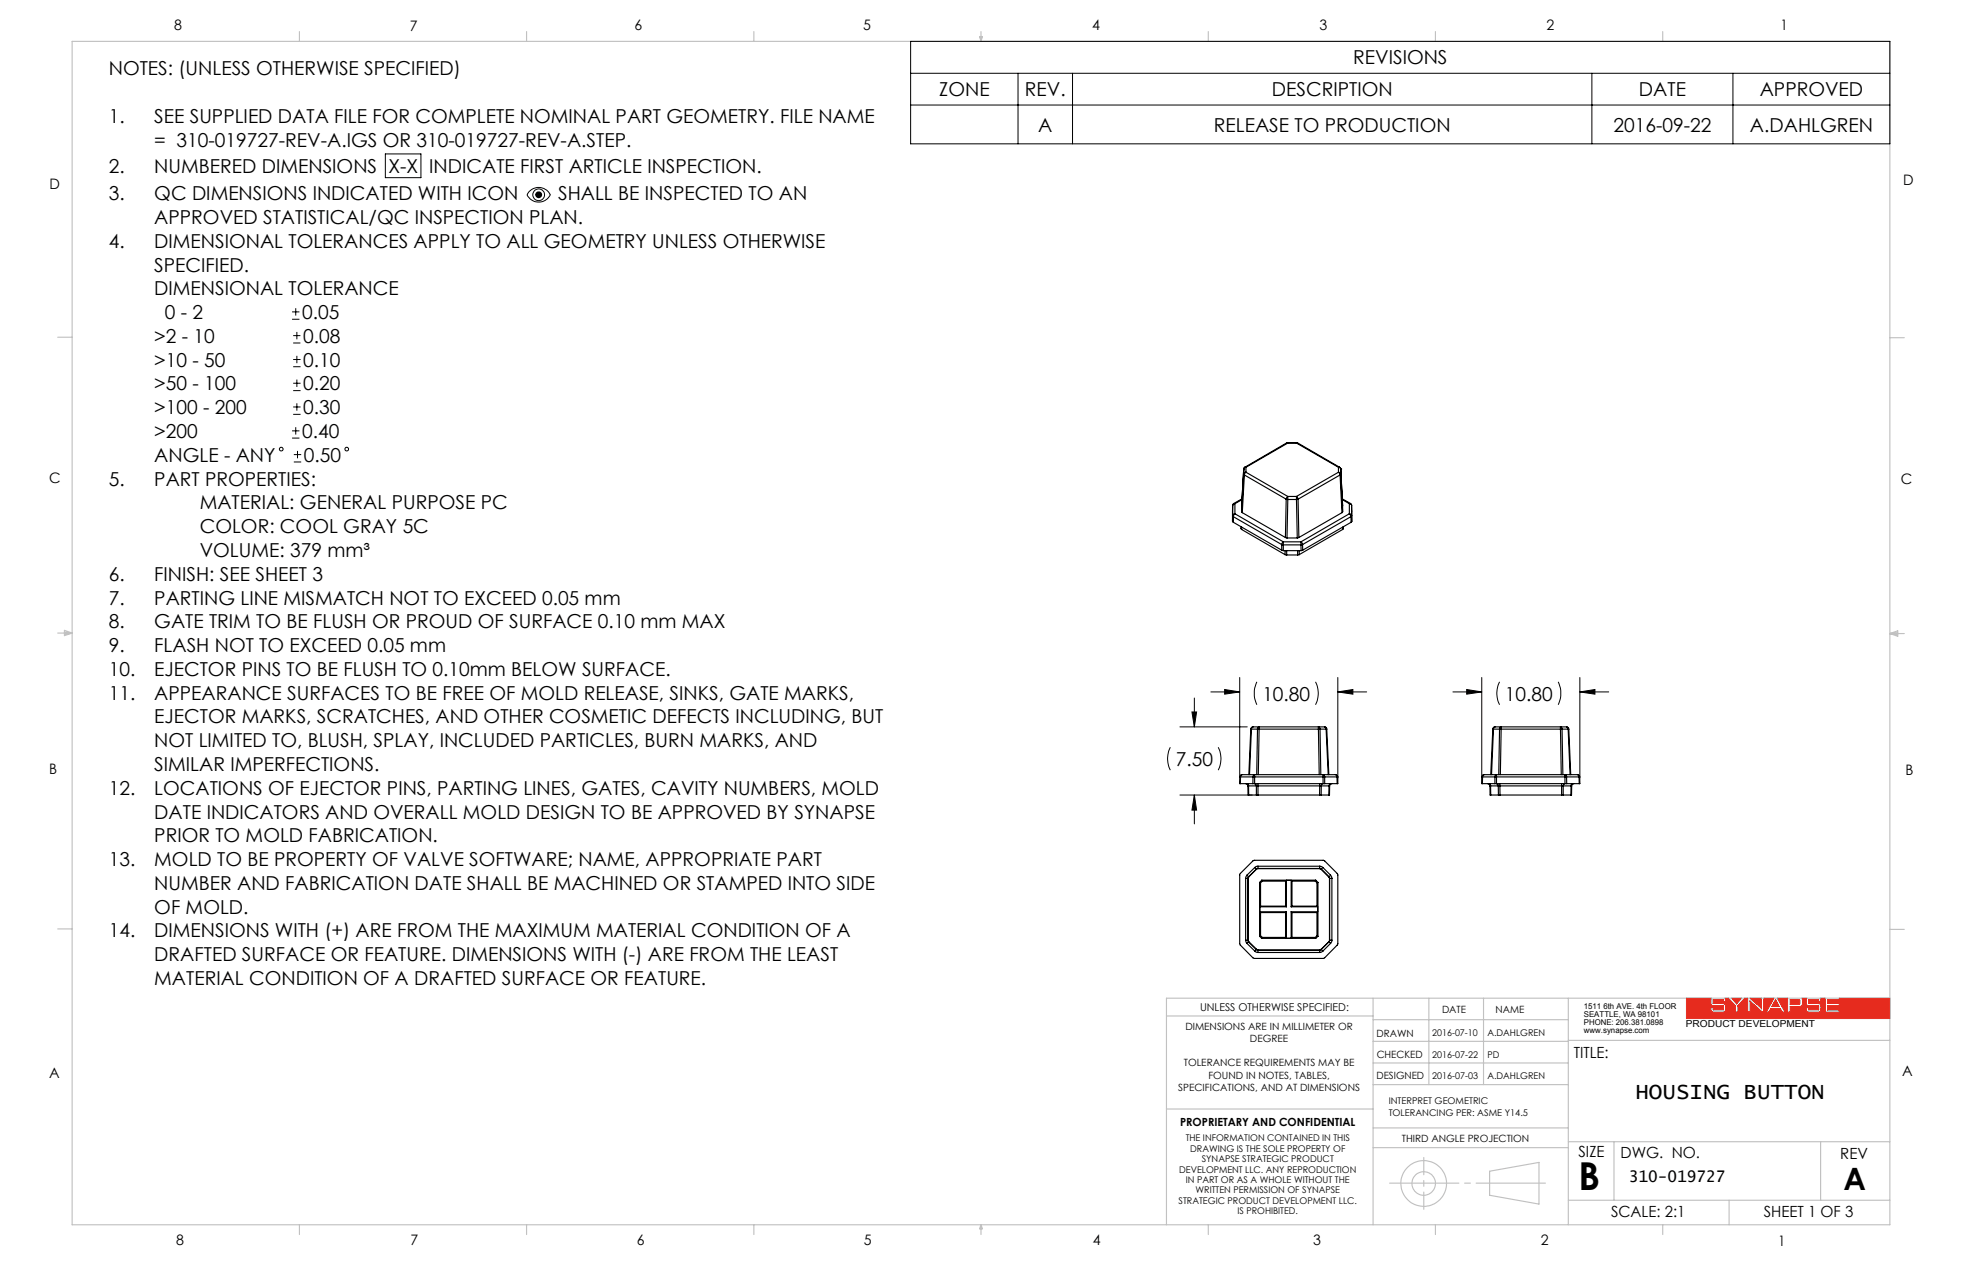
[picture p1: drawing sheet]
<svg xmlns="http://www.w3.org/2000/svg" width="432mm" height="279mm" viewBox="0 0 432 279" stroke-linecap="round" stroke-linejoin="round" font-family="sans-serif">
<path d="M381.1 219.6h2.2l-1.1 1.3zM385.1 219.6h2.6v2.3zM390.8 219.9l.8 1.5h-1.7zM394 219.9h2l.1 .9-.3 .2h-1.8zM381.9 222.7v-1.4l-1.5-1.7h-.8l.2 .8h-.5v-.5h-2.3v.9h2.5a1.47 1.47 0 0 1 0 1.8 4.5 4.5 0 0 1-2.8-.1l-.2-.8h.5v.5h2.3v-.9l-2.5-.1-.2-.2-.1-.5 .2-.9h-5.5v4.5h44.7v-4.5h-11.1v.3h-2.6v.9h2.6v.4h-2.6v1h2.6v.5h-3.1M381.9 222.7h.1M381.9 222.7h.6v-1.4l1.5-1.7h.6v3.1M384.6 222.7h.6l-.1-2.5 2.8 2.5h.3v-3.1h2.2l-1.7 3.1h.6l.4-.8h2.1l.5 .8h.6l-1.7-3.1h2.2v3.1h.6v-1.3h2l.5-.1 .2-.5-.2-1.2h1.2l-.2 .9 .1 .5 .2 .2 2.5 .1v.9h-2.3v-.5h-.5l.2 .8a4.5 4.5 0 0 0 2.8 .1 1.47 1.47 0 0 0 0-1.8h-2.5v-.9h2.3v.5h.5l-.2-.8h1.1v3.1M384.6 222.7h.1M401.7 222.7h.1" fill="none" stroke="#e62b1e" stroke-width=".22"/>
<g fill="none" stroke="#c0c0c0" stroke-width=".25">
<path d="M15.9 9.1h400v260.4h-400zM65.9 6.9v2.2M115.9 6.9v2.2M165.9 6.9v2.2M215.6 8h.6l-.3 1.1zM215.7 8l.2 1.1M215.9 6.9v2.2M216 8l-.1 1.1M265.9 6.9v2.2M315.9 6.9v2.2M365.9 6.9v2.2M12.7 74.2h3.2"/>
<path d="M415.9 74.3h3.2M12.7 139.3h3.2M14.2 139.1l1.7 .2M14.2 138.7l1.7 .6-1.7 .5zM15.9 139.3l-1.7 .3M415.9 139.4h3.2M415.9 139.4l1.8-.6v1.2zM415.9 139.4l1.8 .3M417.7 139.2l-1.8 .2M12.7 204.4h3.2M302.2 219.6v49.9M314.5 219.6v19"/>
<path d="M326.5 219.6v19M345.2 219.6v49.9M415.9 204.5h3.2M415.9 219.6h-159.2v49.9M256.7 223.5h45.5M302.2 233.9h43M302.2 229.1h43M302.2 224.3h43M302.2 238.6h43M345.2 228.9h70.7M256.7 244h45.5M302.2 248.1h43"/>
<path d="M302.2 252.5h43M327.8 257.7l10.9-2v9.2l-10.9-1.9zM345.2 251.2h70.7M355.2 251.2v12.9M400.7 251.2v12.9M65.9 269.5v2.1M115.9 269.5v2.1M165.9 269.5v2.1M215.9 269.5v2.1M215.9 269.5l.3 .8h-.6zM265.9 269.5v2.1M315.9 269.5v2.1"/>
<path d="M345.2 264.1h70.7M365.9 269.5v2.1M380.5 264.1v5.4"/>
<circle cx="313.3" cy="260.4" r="2.6"/>
<circle cx="313.3" cy="260.4" r="5"/>
</g>
<path d="M276.6 150a5.9 5.9 0 0 0 0 5M289.5 150a5.6 5.6 0 0 1 0 5" fill="none" stroke="#000" stroke-width=".22"/>
<path d="M305.3 260.3h35.4" fill="none" stroke="#c0c0c0" stroke-width=".25" stroke-dasharray="15.2 1.3 1.3 1.3" stroke-dashoffset="-.5"/>
<path d="M313.3 266.1v-11.5" fill="none" stroke="#c0c0c0" stroke-width=".25" stroke-dasharray="15.2 1.3 1.3 1.3" stroke-dashoffset="11.4"/>
<path d="M371.2 219.6v4.5h44.7v-4.5h-11.1v.3h-2.6v.9h2.6v.4h-2.6v1h2.6v.5h-3.1v-3.1h-1.1l.2 .3v.5h-.5v-.5h-2.3v.9h2.3l.4 .2 .1 1.3-.5 .4h-2.3l-.3-.2-.2-.8h.5v.5h2.3v-.9l-2.6-.1-.2-.5v-.7l.2-.4h-1.2l.2 .3v1l-.3 .5h-2.4v1.3h-.6v-3.1h-2.2l1.7 3.1h-.6l-.5-.8h-2.1l-.4 .8h-.6l1.7-3.1h-2.2v3.1h-.3l-2.8-2.5 .1 2.5h-.6v-3.1h-.6l-1.5 1.7v1.4h-.6v-1.4l-1.5-1.7h-.8l.2 .8h-.5v-.5h-2.3v.9h2.3l.4 .2 .1 1.2-.5 .5h-2.3l-.4-.3-.1-.7h.5v.5h2.3v-.9l-2.6-.1-.2-.4v-.9l.2-.3zM381.1 219.6l1.1 1.3 1.1-1.3zM385.1 219.6l2.6 2.3v-2.3zM390.8 219.9l-.9 1.5h1.7zM394 219.9v1.1l2.1-.1v-.8l-.1-.2z" fill-rule="evenodd" fill="#e62b1e"/>
<g fill="none" stroke="#000" stroke-width=".22">
<path d="M200.4 9.1h215.5v22.5h-215.5zM200.4 16.1h215.5M224 16.1v15.5M236 16.1v15.5M350.3 16.1v15.5M381.4 16.1v15.5M84.8 33.9h7.8v5.2h-7.8zM200.4 23.1h215.5M121.1 42.8a2.84 2.84 0 0 1-2.5 1.7 2.84 2.84 0 0 1-2.6-1.6 2.83 2.83 0 0 1 2.6-1.7 2.83 2.83 0 0 1 2.5 1.7M64.3 70.2h1.6M64.3 68.6h1.6M64.5 75.5h1.6"/>
<path d="M64.5 73.8h1.6M64.5 79.1h1.6M65.1 67.8v1.6M65.3 73v1.6M65.3 78.3v1.6M64.3 96.4h1.6M64.3 94.8h1.6M64.5 80.7h1.6M64.5 85.9h1.6M64.5 84.3h1.6M64.5 91.2h1.6M64.5 89.5h1.6"/>
<path d="M65.1 94v1.6M65.3 83.5v1.6M65.3 88.7v1.6M65.5 99.2v1.6M64.7 101.6h1.6M64.7 100h1.6M259.7 159.9h14.8M262.3 156.6h1l-.4 3.3zM262.9 153.6v6.3M266.5 152.2h6.3M269.5 151.7l3.3 .5-3.3 .5zM272.8 149v22.1"/>
<path d="M294.4 152.2l3.3-.5v1zM294.4 149v22.1M294.4 152.2h6.4M319.8 152.2h6.3M322.8 151.7l3.3 .5-3.3 .5zM326.1 149v22.1M330 150a5.6 5.6 0 0 0 0 5M342.9 150a5.9 5.9 0 0 1 0 5M347.7 152.2l3.3-.5v1zM347.7 152.2h6.3M347.7 149v22.1M257.6 164.4l-.2 .3a5.6 5.6 0 0 0 .2 4.7"/>
<path d="M259.7 174.9h15.9M262.9 174.9l.4 3.3h-1zM262.9 174.9v6.4M268.1 164.4l.2 .3a5.6 5.6 0 0 1-.2 4.7"/>
<circle cx="118.5" cy="42.9" r="1.29"/>
<circle cx="61.9" cy="98.8" r=".42"/>
<circle cx="76.3" cy="98.8" r=".42"/>
</g>
<g fill="#000">
<path d="M117.9 42.4l-.1 .5h1.5a.76 .76 0 0 0-.5-.8 .76 .76 0 0 0-.9 .3zM117.8 42.8a.76 .76 0 0 0 .8 .8 .76 .76 0 0 0 .7-.8z"/>
<path d="M269.5 151.7l3.3 .5-3.3 .5zM294.4 152.2l3.3-.5v1zM262.3 156.6h1l-.4 3.3zM262.9 174.9l.4 3.3h-1zM322.8 151.7l3.3 .5-3.3 .5zM347.7 152.2l3.3-.5v1z"/>
</g>
<g fill="none" stroke="#000" stroke-width=".25">
<path d="M283.2 97.4l.2 .1M283.2 97.4l-9.2 5.4M283.4 97.4h-.2M283.4 97.4v.1M283.4 97.4h1.9M283.4 97.5h1.9M283.4 97.5l-9.2 5.3M285.3 97.4h.3M285.3 97.4v.1M285.3 97.5l9.3 5.3M285.6 97.4l-.3 .1M285.6 97.4l9.2 5.4"/>
<path d="M271.3 114.7l.1 .2M271.3 113.5l.1 .2M271.3 111.2v2.3M271.3 113.5v1.2M271.3 111.2v3.5M271.4 113.7l10.7 6.1M271.4 113.7v1.2M271.4 114.9l10.7 6.1M271.5 110.8l-.2 .4M271.5 110.8h.3M271.8 113l-.4 .7M271.8 113l-.4 .2-.1 .3"/>
<path d="M271.8 110.8l-.4 .1-.1 .3M271.8 113l10.6 6.2M271.8 110.8v2.2M273.1 115.9l.2 .6M273.3 112.6l.1 .2M273.3 116v.5M273.3 116.5l9.5 5.5M273.3 109.7l-1.8 1.1M273.3 109.9l-1.5 .9M273.4 112.8l9.5 5.5M273.7 104.3l.2 .2M273.7 103.2h.1"/>
<path d="M273.7 103.2l-.4 9.4M273.7 104.3l-.4 8.3M273.7 103.2v1.1M273.9 104.5l-.5 8.3M273.9 104.5l9.2 5.3M274 102.8l-.3 .4M274 102.8h.2M274.2 103.9l-.3 .6M274.2 103.9l-.3 .1-.2 .3M274.2 102.8l-.3 .1-.2 .3M274.2 103.9l9.2 5.3M274.2 102.8v1.1"/>
<path d="M282.1 119.8l.3 .1M282.1 119.8v1.2M282.4 119.2v.7M282.4 119.2l-.3 .6M282.4 119.2h3.9M282.4 119.9h3.9M282.4 119.9v1.2M282.9 118.3l.3 .1M283.1 109.8l.3 .1M283.1 109.8l-.2 8.5M283.2 118.4h2.3M283.4 109.2v.7"/>
<path d="M283.4 109.2l-.3 .6M283.4 109.9l-.2 8.5M283.4 109.9h1.9M283.4 109.2h1.9M285.3 109.2v.7M285.3 109.2l.4 .6M285.3 109.9l.2 8.5M285.7 109.8l-.4 .1M285.7 109.8l.2 8.5M285.9 118.3l-.4 .1M286.3 119.2v.7M286.3 119.2l.4 .6"/>
<path d="M286.3 119.9v1.2M286.7 119.8l-.4 .1M286.7 119.8v1.2M294.6 103.9l.3 .6M294.6 103.9l.3 .1 .2 .3M294.6 102.8l.3 .1 .2 .3M294.6 102.8h.2M294.6 102.8v1.1M294.6 103.9l-9.3 5.3M294.8 102.8l.3 .4M294.9 104.5l-9.2 5.3M294.9 104.5l.4 8.3"/>
<path d="M295.1 104.3l-.2 .2M295.1 103.2h.1M295.1 103.2l.4 9.4M295.1 104.3l.4 8.3M295.1 103.2v1.1M295.3 112.8l-9.4 5.5M295.4 109.7l1.8 1.1M295.4 109.9l1.6 .9M295.5 112.6l-.2 .2M295.5 116.5l-9.6 5.5M295.5 116v.5M295.7 115.9v.4l-.2 .2"/>
<path d="M297 113l.3 .7M297 113l.3 .1 .2 .4M297 110.8l.3 .1 .2 .3M297 110.8v2.2M297 113l-10.7 6.2M297.2 110.8l.3 .4M297.2 110.8h-.2M297.3 113.7l-10.6 6.1M297.3 113.7l.1 1.2M297.4 114.9l-10.7 6.1M297.5 113.5l-.2 .2M297.5 111.2v2.3"/>
<path d="M297.5 113.5v1.2M297.5 111.2v3.5M297.5 114.7l-.1 .2M282.1 121l.3 .1M282.4 121.1h3.9M282.8 122l.4 .1M282.8 121.1v.9M283.2 122.1h2.4M283.2 121.1v1M285.6 121.1v1M285.9 122l-.3 .1M285.9 121.1v.9"/>
<path d="M286.7 121l-.4 .1M275.8 159.9l-.3 .2-.1 .3M275.8 159.9l-.3 .1-.2 .4M275.8 159.9h15.7M291.5 159.9l.2 .1 .2 .4M291.5 159.9l.4 .2 .1 .3M329 159.9l-.2 .1-.1 .4M329 159.9l-.4 .2-.1 .3M329 159.9h15.8M344.8 159.9l.2 .2 .1 .3M344.8 159.9l.2 .1 .3 .4M272.9 170.9h.1"/>
<path d="M272.9 170.9l-.1 1.5h.2M273 172.4h2.7M273 170.9h2.8M273 170.9v1.5M273.4 170.4l-.2 .1-.2 .4M273.4 170.4l-.3 .1-.2 .4M273.4 170.4h20.5M274.1 172.4l.5 .2v.3M274.4 172.4l.3 .2 .1 .3M274.6 172.9h.2M274.6 172.9l.1 2h.1M274.8 172.9h1.7"/>
<path d="M274.8 172.9v2M274.8 174.9h1.7M275.3 160.4h.1M275.3 160.4l-.5 10M275.4 160.4h1.4M275.4 160.4l-.4 10M275.7 172.4h.4M275.8 170.9h.3M275.8 170.9l.2-.5 .1 .5M275.8 170.9l-.1 1.5M276.1 170.9v1.5M276.1 170.9h15.1"/>
<path d="M276.1 172.4h15.1M276.2 172.4l.3 .5M276.5 172.9h.4M276.5 174.9h.4M276.5 172.9v2M276.8 160.4h.3M276.8 160.4l.2-.5 .1 .5M276.8 160.4l-.2 10M276.9 172.4v.5M276.9 172.9h13.5M276.9 172.9v2M276.9 174.9h13.5"/>
<path d="M277.1 160.4l-.2 10M277.1 160.4h13.1M290.2 160.4h.3M290.2 160.4v-.5l.2 .1 .1 .4M290.2 160.4l.1 10M290.4 174.9h.4M290.4 172.9h.4M290.4 172.4v.5M290.4 172.9v2M290.5 160.4h1.4M290.5 160.4l.2 10M290.8 174.9h1.7"/>
<path d="M290.8 172.9h1.7M290.8 172.9v2M291.1 172.4l-.3 .2v.3M291.2 170.9h.3M291.2 172.4h.3M291.2 170.9v-.5l.2 .2 .1 .3M291.2 170.9v1.5M291.5 170.9h2.8M291.5 172.4h2.8M291.5 170.9v1.5M291.9 160.4h.1M291.9 160.4l.4 10"/>
<path d="M292 160.4l.5 10M292.5 172.9h.1M292.5 172.9v2M292.6 172.9v2h-.1M292.8 172.4l-.2 .1-.1 .4M293.1 172.4l-.3 .2-.2 .3M293.9 170.4l.3 .2 .1 .3M293.9 170.4l.3 .1 .2 .4M294.3 170.9h.1M294.3 170.9v1.5M294.4 170.9v1.5h-.1M326.1 170.9h.2"/>
<path d="M326.1 170.9v1.5h.1M326.2 172.4h2.8M326.3 170.9h2.7M326.3 170.9l-.1 1.5M326.6 170.4l-.3 .2v.3M326.6 170.4l-.2 .1-.3 .4M326.6 170.4h20.6M327.4 172.4l.4 .2 .1 .3M327.7 172.4l.2 .1 .1 .4M327.9 172.9h.1M327.9 172.9v2h.2M328 172.9h1.7"/>
<path d="M328 172.9l.1 2M328.1 174.9h1.7M328.5 160.4h.2M328.5 160.4l-.4 10M328.7 160.4h1.3M328.7 160.4l-.4 10M329 170.9h.4M329 172.4h.4M329 170.9l.3-.5 .1 .5M329 170.9v1.5M329.4 172.4h15M329.4 170.9v1.5"/>
<path d="M329.4 170.9h15M329.4 172.4l.3 .2v.3M329.7 172.9h.4M329.7 172.9l.1 2M329.8 174.9h.3M330 160.4h.4M330 160.4l.3-.5 .1 .5M330 160.4l-.2 10M330.1 172.4v.5M330.1 172.9h13.6M330.1 172.9v2M330.1 174.9h13.6"/>
<path d="M330.4 160.4h13M330.4 160.4l-.2 10M343.4 160.4h.4M343.4 160.4v-.5l.3 .2 .1 .3M343.4 160.4l.2 10M343.7 172.9h.3M343.7 172.4v.5M343.7 174.9h.3M343.7 172.9v2M343.8 160.4h1.3M343.8 160.4l.2 10M344 172.9h1.8"/>
<path d="M344 174.9h1.7M344 172.9v2M344.4 172.4l-.4 .5M344.4 170.9h.4M344.4 172.4h.4M344.4 170.9v-.5l.2 .1 .2 .4M344.4 170.9v1.5M344.8 170.9h2.7M344.8 170.9v1.5M344.8 172.4h2.8M345.1 160.4h.2M345.1 160.4l.4 10"/>
<path d="M345.3 160.4l.4 10M345.8 172.9h.1M345.8 172.9l-.1 2M345.9 172.9v2h-.2M346.1 172.4l-.3 .2v.3M346.4 172.4l-.4 .2-.1 .3M347.2 170.4l.2 .1 .1 .4M347.2 170.4l.4 .2 .1 .3M347.5 170.9h.2M347.5 170.9l.1 1.5M347.7 170.9v1.5h-.1M272.9 192.2l3.1-2.9h15.5l2.9 3.1v15.5l-3.1 3h-15.3l-.3-.2-2.9-3z"/>
<path d="M274.1 193.3h.5M274.1 193.3v13.5M274.4 192.5l-.3 .8M274.4 192.5l.4 .4M274.6 193.3v13.5M274.8 192.9l-.2 .4M274.8 192.9h.1M276.2 190.9l.3 .3M276.2 190.9l-1.8 1.6M276.5 191.2h.1M276.5 191.2l-1.7 1.7M276.9 191.1l-.4 .1"/>
<path d="M276.9 190.6l-.7 .3M276.9 190.6v.5M276.9 191.1h.1M276.9 190.6h13.5M277.2 194.1v11.9M277.2 194.1l.2 .1M277.3 199.5v1.1M277.3 199.5h5.8M277.4 194.2v5.2M277.4 199.4l-.1 .1M277.4 199.4h5.5M277.7 193.6h11.9"/>
<path d="M277.7 193.6l-.5 .5M277.7 193.6l.1 .3M277.8 193.9l-.4 .3M277.8 193.9h5.1M282.9 193.9v5.5M282.9 199.4l.2 .1M283.1 193.7l-.2 .2M283.1 193.7h1.1M283.1 193.7v5.8M284.2 193.7l.1 .2M284.2 199.5h5.8M284.2 193.7v5.8"/>
<path d="M284.3 193.9h5.2M284.3 193.9v5.5M284.3 199.4l-.1 .1M284.3 199.4h5.5M289.5 193.9l.3 .3M289.6 193.6l.5 .5M289.6 193.6l-.1 .3M289.8 199.4l.2 .1M289.8 194.2v5.2M290 199.5v1.1M290.1 194.1v11.9M290.1 194.1l-.3 .1"/>
<path d="M290.4 191.1l.4 .1M290.4 190.6l.7 .3M290.4 190.6v.5M290.4 191.1h-13.5M290.8 191.2l1.7 1.7M290.8 191.2h.1M291.1 190.9l-.3 .3M291.1 190.9l1.7 1.6M292.5 192.9l.1 .4M292.5 192.9h.1M292.6 193.3v13.5M292.6 193.3h.5"/>
<path d="M292.6 193.3h.1M292.8 192.5l-.3 .4M292.8 192.5l.3 .8M293.1 193.3v13.5M274.1 206.8h.5M274.1 206.8l.3 .7M274.4 207.5l1.8 1.7M274.6 206.8l.2 .4M274.6 206.8h.1M274.7 206.8l.1 .4M274.8 207.2l-.4 .3M274.8 207.2h.1"/>
<path d="M274.8 207.2l1.7 1.7M274.8 207.2l1.7 1.6M276.2 209.2l.7 .4M276.5 208.8l.4 .2M276.5 208.9l.4 .2M276.5 208.9l-.3 .3M276.5 208.8v.1M276.9 209.1v.5M276.9 209v.1M276.9 209h13.5M276.9 209.1h13.5M276.9 209.6h13.5"/>
<path d="M277.2 206l.5 .4M277.3 200.6l.1 .2M277.3 200.6h5.8M277.4 205.9l-.2 .1M277.4 200.8v5.1M277.4 205.9l.4 .3M277.4 200.8h5.5M277.7 206.4h11.9M277.8 206.2l-.1 .2M277.8 206.2h5.1M282.9 200.8v5.4M283.1 200.6v5.8l-.2-.2"/>
<path d="M283.1 200.6l-.2 .2M284.2 200.6v5.8l.1-.2M284.2 200.6h5.8M284.2 200.6l.1 .2M284.3 206.2h5.2M284.3 200.8v5.4M284.3 200.8h5.5M289.5 206.2l.1 .2M289.8 205.9l-.3 .3M289.8 205.9l.3 .1M289.8 200.8v5.1M290 200.6l-.2 .2"/>
<path d="M290.1 206l-.5 .4M290.4 209v.1M290.4 209.1v.5M290.8 208.8l-.4 .2M290.8 208.8v.1M290.8 208.9l-.4 .2M290.8 208.9l.3 .3M291.1 209.2l-.7 .4M292.5 207.2l-1.7 1.6M292.5 207.2h.1M292.5 207.2l.3 .3M292.5 207.2l-1.7 1.7"/>
<path d="M292.6 206.8l-.1 .4M292.6 206.8h.1M292.6 206.8h.5M292.8 207.5l-1.7 1.7M293.1 206.8l-.3 .7"/>
</g>
<text font-size="8.5" x="347.4" y="261.8">B</text>
<text font-size="6.8" x="405.7" y="261.8">A</text>
<text font-size="4.9" x="359.9" y="241.8">HOUSING BUTTON</text>
<g font-size="4.2">
<text x="24" y="16.6">NOTES: (UNLESS OTHERWISE SPECIFIED)</text>
<text x="297.8" y="14.2">REVISIONS</text>
<text x="206.7" y="21.2">ZONE</text>
<text x="225.6" y="21.2">REV.</text>
<text x="279.9" y="21.2">DESCRIPTION</text>
<text x="360.7" y="21.2">DATE</text>
<text x="387.3" y="21.2">APPROVED</text>
<text x="24" y="27">1.</text>
<text x="34" y="27">SEE SUPPLIED DATA FILE FOR COMPLETE NOMINAL PART GEOMETRY. FILE NAME</text>
<text x="228.5" y="28.9">A</text>
<text x="267.2" y="28.9">RELEASE TO PRODUCTION</text>
<text x="355.1" y="28.9">2016-09-22</text>
<text x="385.1" y="28.9">A.DAHLGREN</text>
<text x="34" y="32.3">= 310-019727-REV-A.IGS OR 310-019727-REV-A.STEP.</text>
<text x="24" y="38.2">2.</text>
<text x="34" y="38.2">NUMBERED DIMENSIONS</text>
<text x="85.5" y="38.2">X-X</text>
<text x="94.5" y="38.2">INDICATE FIRST ARTICLE INSPECTION.</text>
<text x="24" y="44">3.</text>
<text x="34" y="44">QC DIMENSIONS INDICATED WITH ICON</text>
<text x="122.8" y="44">SHALL BE INSPECTED TO AN</text>
<text x="34" y="49.3">APPROVED STATISTICAL/QC INSPECTION PLAN.</text>
<text x="24" y="54.5">4.</text>
<text x="34" y="54.5">DIMENSIONAL TOLERANCES APPLY TO ALL GEOMETRY UNLESS OTHERWISE</text>
<text x="34" y="59.7">SPECIFIED.</text>
<text x="34" y="65">DIMENSIONAL TOLERANCE</text>
<text x="36.3" y="70.2">0 - 2</text>
<text x="66.5" y="70.2">0.05</text>
<text x="34" y="75.4">&gt;2 - 10</text>
<text x="66.7" y="75.4">0.08</text>
<text x="34" y="80.7">&gt;10 - 50</text>
<text x="66.7" y="80.7">0.10</text>
<text x="34" y="85.9">&gt;50 - 100</text>
<text x="66.7" y="85.9">0.20</text>
<text x="34" y="91.1">&gt;100 - 200</text>
<text x="66.7" y="91.1">0.30</text>
<text x="34" y="101.6">ANGLE - ANY</text>
<text x="34" y="96.4">&gt;200</text>
<text x="66.5" y="96.4">0.40</text>
<text x="66.9" y="101.6">0.50</text>
<text x="24" y="106.8">5.</text>
<text x="34" y="106.8">PART PROPERTIES:</text>
<text x="44" y="112.1">MATERIAL: GENERAL PURPOSE PC</text>
<text x="44" y="117.3">COLOR: COOL GRAY 5C</text>
<text x="44" y="122.5">VOLUME: 379 mm³</text>
<text x="24" y="127.8">6.</text>
<text x="34" y="127.8">FINISH: SEE SHEET 3</text>
<text x="24" y="133">7.</text>
<text x="34" y="133">PARTING LINE MISMATCH NOT TO EXCEED 0.05 mm</text>
<text x="24" y="138.2">8.</text>
<text x="24" y="143.5">9.</text>
<text x="34" y="138.2">GATE TRIM TO BE FLUSH OR PROUD OF SURFACE 0.10 mm MAX</text>
<text x="34" y="143.5">FLASH NOT TO EXCEED 0.05 mm</text>
<text x="24" y="148.7">10.</text>
<text x="34" y="148.7">EJECTOR PINS TO BE FLUSH TO 0.10mm BELOW SURFACE.</text>
<text x="24" y="153.9">11.</text>
<text x="34" y="153.9">APPEARANCE SURFACES TO BE FREE OF MOLD RELEASE, SINKS, GATE MARKS,</text>
<text x="277.8" y="154.1">10.80</text>
<text x="331.2" y="154.1">10.80</text>
<text x="34" y="159.2">EJECTOR MARKS, SCRATCHES, AND OTHER COSMETIC DEFECTS INCLUDING, BUT</text>
<text x="34" y="164.4">NOT LIMITED TO, BLUSH, SPLAY, INCLUDED PARTICLES, BURN MARKS, AND</text>
<text x="34" y="169.6">SIMILAR IMPERFECTIONS.</text>
<text x="258.8" y="168.5">7.50</text>
<text x="24" y="174.9">12.</text>
<text x="34" y="174.9">LOCATIONS OF EJECTOR PINS, PARTING LINES, GATES, CAVITY NUMBERS, MOLD</text>
<text x="34" y="180.1">DATE INDICATORS AND OVERALL MOLD DESIGN TO BE APPROVED BY SYNAPSE</text>
<text x="34" y="185.3">PRIOR TO MOLD FABRICATION.</text>
<text x="24" y="190.6">13.</text>
<text x="34" y="190.6">MOLD TO BE PROPERTY OF VALVE SOFTWARE; NAME, APPROPRIATE PART</text>
<text x="34" y="195.8">NUMBER AND FABRICATION DATE SHALL BE MACHINED OR STAMPED INTO SIDE</text>
<text x="34" y="201">OF MOLD.</text>
<text x="24" y="206.2">14.</text>
<text x="34" y="206.2">DIMENSIONS WITH (+) ARE FROM THE MAXIMUM MATERIAL CONDITION OF A</text>
<text x="34" y="211.5">DRAFTED SURFACE OR FEATURE. DIMENSIONS WITH (-) ARE FROM THE LEAST</text>
<text x="34" y="216.7">MATERIAL CONDITION OF A DRAFTED SURFACE OR FEATURE.</text>
</g>
<text font-size="3.5" x="358.5" y="259.9">310-019727</text>
<g font-size="3.4">
<text x="346.3" y="232.8">TITLE:</text>
<text x="347.4" y="254.6">SIZE</text>
<text x="356.6" y="254.8">DWG. NO.</text>
<text x="405" y="254.9">REV</text>
<text x="354.6" y="267.8">SCALE: 2:1</text>
<text x="388.2" y="267.8">SHEET 1 OF 3</text>
</g>
<g font-size="3.2">
<text x="38.3" y="6.7">8</text>
<text x="90.2" y="6.7">7</text>
<text x="139.7" y="6.5">6</text>
<text x="190" y="6.5">5</text>
<text x="240.4" y="6.5">4</text>
<text x="290.4" y="6.7">3</text>
<text x="340.4" y="6.5">2</text>
<text x="391.9" y="6.7">1</text>
<text x="10.9" y="41.6">D</text>
<text x="418.9" y="40.7">D</text>
<text x="10.9" y="106.3">C</text>
<text x="418.4" y="106.4">C</text>
<text x="10.8" y="170.2">B</text>
<text x="419.4" y="170.6">B</text>
<text x="10.8" y="237.2">A</text>
<text x="418.6" y="236.8">A</text>
<text x="38.8" y="273.8">8</text>
<text x="90.4" y="273.8">7</text>
<text x="140.2" y="273.8">6</text>
<text x="190.1" y="273.9">5</text>
<text x="240.5" y="273.8">4</text>
<text x="289" y="273.9">3</text>
<text x="339.1" y="273.8">2</text>
<text x="391.4" y="274.1">1</text>
</g>
<text font-size="2.5" x="259.7" y="247.8">PROPRIETARY AND CONFIDENTIAL</text>
<text font-size="2.4" x="264.1" y="222.4">UNLESS OTHERWISE SPECIFIED:</text>
<g font-size="2.2">
<text x="260.9" y="226.7">DIMENSIONS ARE IN MILLIMETER OR</text>
<text x="317.4" y="223">DATE</text>
<text x="329.1" y="222.9">NAME</text>
<text x="275.1" y="229.3">DEGREE</text>
<text x="303" y="228.1">DRAWN</text>
<text x="303" y="232.8">CHECKED</text>
<text x="259.3" y="239.9">SPECIFICATIONS, AND AT DIMENSIONS</text>
<text x="260.5" y="234.6">TOLERANCE REQUIREMENTS MAY BE</text>
<text x="265.9" y="237.3">FOUND IN NOTES, TABLES,</text>
<text x="302.9" y="237.4">DESIGNED</text>
<text x="308.5" y="251.3">THIRD ANGLE PROJECTION</text>
</g>
<text font-size="2.1" x="371" y="226">PRODUCT DEVELOPMENT</text>
<g font-size="2">
<text x="315.2" y="228">2016-07-10</text>
<text x="327.3" y="228">A.DAHLGREN</text>
<text x="315.2" y="232.7">2016-07-22</text>
<text x="327.3" y="232.7">PD</text>
<text x="315.2" y="237.3">2016-07-03</text>
<text x="327.3" y="237.3">A.DAHLGREN</text>
<text x="305.6" y="242.9">INTERPRET GEOMETRIC</text>
<text x="305.6" y="245.4">TOLERANCING PER: ASME Y14.5</text>
<text x="260.9" y="251.1">THE INFORMATION CONTAINED IN THIS</text>
<text x="259.5" y="258">DEVELOPMENT LLC. ANY REPRODUCTION</text>
<text x="261.9" y="253.4">DRAWING IS THE SOLE PROPERTY OF</text>
<text x="264.5" y="255.7">SYNAPSE STRATEGIC PRODUCT</text>
<text x="261" y="260.3">IN PART OR AS A WHOLE WITHOUT THE</text>
<text x="263.1" y="262.5">WRITTEN PERMISSION OF SYNAPSE</text>
<text x="259.4" y="264.8">STRATEGIC PRODUCT DEVELOPMENT LLC.</text>
<text x="272.4" y="267.1">IS PROHIBITED.</text>
</g>
<g font-size="1.8">
<text x="348.6" y="222">1511 6th AVE. 4th FLOOR</text>
<text x="348.6" y="223.7">SEATTLE, WA 98101</text>
<text x="348.6" y="225.5">PHONE: 206.381.0898</text>
<text x="348.6" y="227.2">www.synapse.com</text>
</g>
</svg>
